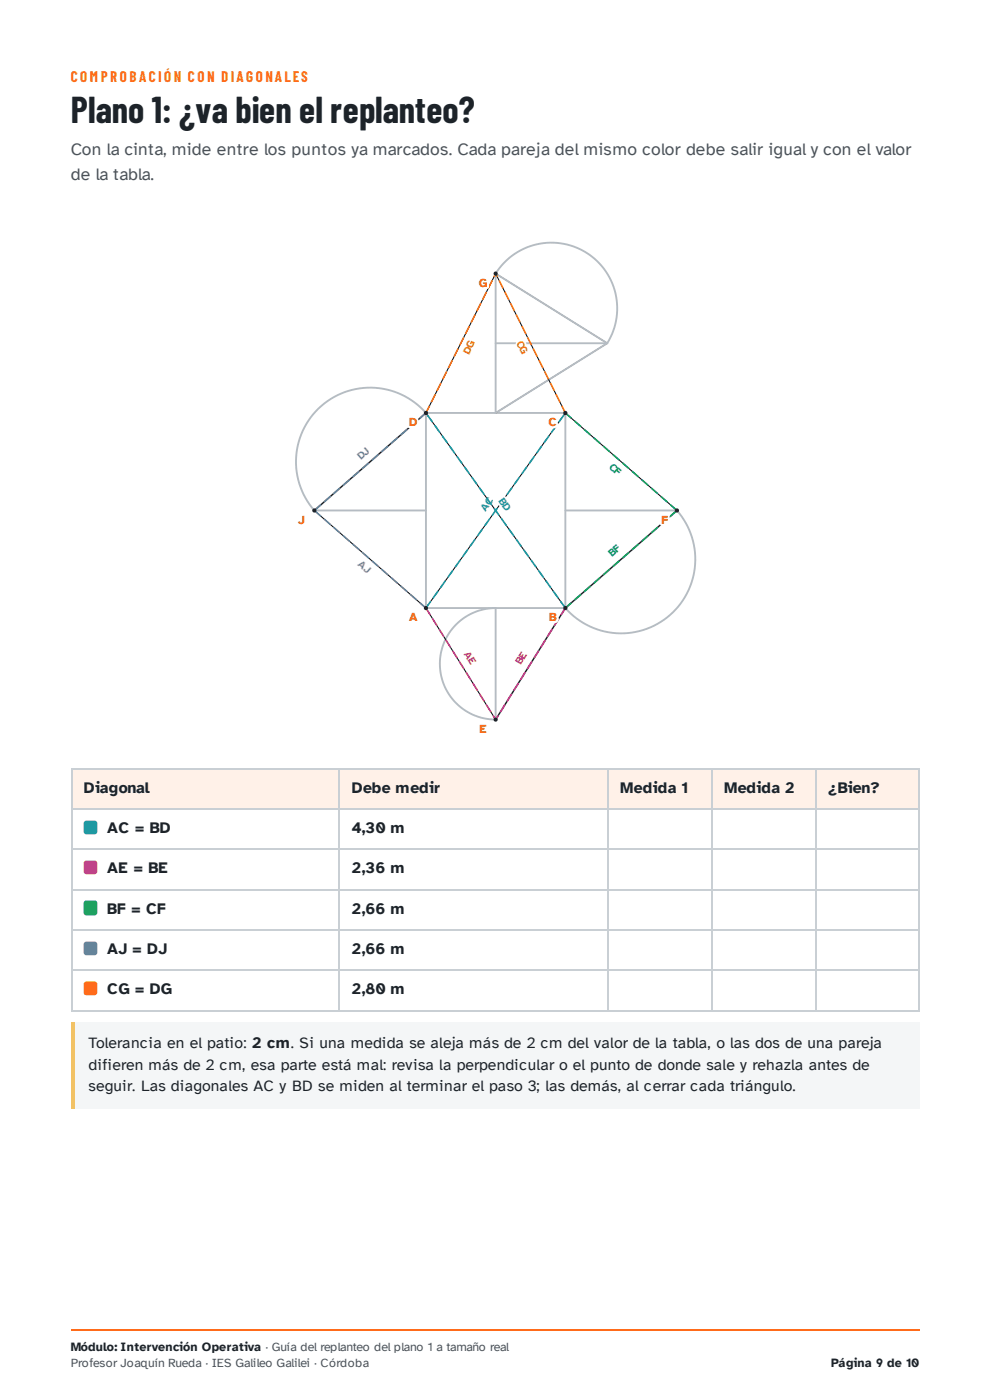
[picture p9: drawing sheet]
<svg xmlns="http://www.w3.org/2000/svg" width="210mm" height="297mm" viewBox="0 0 210 297" stroke-linecap="round" stroke-linejoin="round" font-family="sans-serif">
<g fill="#fff1e8">
<path d="M15.1 163h56.9v8.7h-56.9z"/>
<path d="M72 163h56.9v8.7h-56.9z"/>
<path d="M128.9 163h21.9v8.7h-21.9z"/>
<path d="M150.8 163h22v8.7h-22z"/>
<path d="M172.8 163h22.2v8.7h-22.2z"/>
</g>
<g fill="none" stroke="#c9cfd4" stroke-width=".26">
<path d="M15.1 163.1h179.9M15.1 171.6h179.9M15.2 163v51.6M71.8 163v51.6M129 163v51.6M150.9 163v51.6M172.9 163v51.6M194.9 163v51.6M15.1 180h179.9M15.1 188.8h179.9M15.1 197.2h179.9M15.1 205.7h179.9"/>
<path d="M15.1 214.4h179.9"/>
</g>
<path d="M15.1 217h179.9v18.2h-179.9z" fill="#f4f6f7"/>
<path d="M15.1 217h.8v18.2h-.8z" fill="#f2c230"/>
<g fill="none" stroke="#b5bcc3" stroke-width=".4">
<path d="M105.1 58a13.9 13.9 0 0 1 19.2-4.4 13.9 13.9 0 0 1 4.4 19.2M105.1 58v29.6l23.6-14.8M105.1 58l23.6 14.8M105.1 72.8h23.6M90.3 87.6a15.7 15.7 0 0 0-22.2-1.5 15.7 15.7 0 0 0-1.5 22.2M90.3 87.6v41.4h29.6M90.3 87.6h29.6v41.4M90.3 87.6l-23.7 20.7M66.6 108.3h23.7M119.9 108.3h23.6M143.5 108.3a15.7 15.7 0 0 1-1.5 22.2 15.7 15.7 0 0 1-22.1-1.5M143.5 108.3l-23.6 20.7"/>
<path d="M96.7 132.5a11.9 11.9 0 0 1 8.4-3.5v23.7a11.8 11.8 0 0 1-10.9-7.3 11.8 11.8 0 0 1 2.5-12.9zM119.9 129l-14.8 23.7"/>
</g>
<path d="M105.1 58l23.6 14.8zM105.1 87.6l23.6-14.8zM66.6 108.3l23.7-20.7zM119.9 129l23.6-20.7zM119.9 87.6l-29.6 41.4zM119.9 129l-14.8 23.7z" fill="#000"/>
<path d="M91.1 127.6a.18 .18 0 0 1 .2 0 .18 .18 0 0 1 .1 .2l-1 1.3a.18 .18 0 0 1-.2 0 .18 .18 0 0 1 0-.2zM92.7 125.4a.18 .18 0 0 1 .2 0 .18 .18 0 0 1 0 .2l-.9 1.3a.18 .18 0 0 1-.2 0 .18 .18 0 0 1-.1-.2zM94.2 123.2a.18 .18 0 0 1 .3 0 .18 .18 0 0 1 0 .2l-.9 1.3a.18 .18 0 0 1-.3 .1 .18 .18 0 0 1 0-.3zM95.8 121a.18 .18 0 0 1 .2 0 .18 .18 0 0 1 .1 .2l-.9 1.3a.18 .18 0 0 1-.3 .1 .18 .18 0 0 1 0-.3zM97.4 118.8a.18 .18 0 0 1 .2 0 .18 .18 0 0 1 .1 .2l-1 1.3a.18 .18 0 0 1-.2 .1 .18 .18 0 0 1-.1-.3zM98.9 116.6a.18 .18 0 0 1 .3 0 .18 .18 0 0 1 0 .2l-.9 1.3a.18 .18 0 0 1-.3 .1 .18 .18 0 0 1 0-.3zM100.5 114.4a.18 .18 0 0 1 .3 0 .18 .18 0 0 1 0 .2l-.9 1.3a.18 .18 0 0 1-.3 .1 .18 .18 0 0 1 0-.3zM102.1 112.2a.18 .18 0 0 1 .2 0 .18 .18 0 0 1 .1 .2l-1 1.3a.18 .18 0 0 1-.2 .1 .18 .18 0 0 1-.1-.3zM103.6 110a.18 .18 0 0 1 .3 0 .18 .18 0 0 1 0 .2l-.9 1.3a.18 .18 0 0 1-.3 .1 .18 .18 0 0 1 0-.3zM105.2 107.8a.18 .18 0 0 1 .3 0 .18 .18 0 0 1 0 .2l-.9 1.3a.18 .18 0 0 1-.3 .1 .18 .18 0 0 1 0-.3zM106.8 105.6a.18 .18 0 0 1 .2 0 .18 .18 0 0 1 .1 .2l-1 1.3a.18 .18 0 0 1-.2 .1 .18 .18 0 0 1-.1-.3zM108.3 103.4a.18 .18 0 0 1 .3 0 .18 .18 0 0 1 0 .2l-.9 1.3a.18 .18 0 0 1-.2 .1 .18 .18 0 0 1-.1-.3zM109.9 101.2a.18 .18 0 0 1 .3 0 .18 .18 0 0 1 0 .2l-.9 1.3a.18 .18 0 0 1-.3 .1 .18 .18 0 0 1 0-.3zM111.5 99a.18 .18 0 0 1 .2 0 .18 .18 0 0 1 .1 .2l-1 1.3a.18 .18 0 0 1-.2 .1 .18 .18 0 0 1 0-.3zM113.1 96.8a.18 .18 0 0 1 .2 0 .18 .18 0 0 1 0 .2l-.9 1.3a.18 .18 0 0 1-.2 .1 .18 .18 0 0 1-.1-.3zM114.6 94.6a.18 .18 0 0 1 .3 0 .18 .18 0 0 1 0 .2l-.9 1.3a.18 .18 0 0 1-.3 .1 .18 .18 0 0 1 0-.3zM116.2 92.4a.18 .18 0 0 1 .2 0 .18 .18 0 0 1 .1 .2l-.9 1.3a.18 .18 0 0 1-.3 .1 .18 .18 0 0 1 0-.3zM117.8 90.2a.18 .18 0 0 1 .2 0 .18 .18 0 0 1 .1 .3l-1 1.3a.18 .18 0 0 1-.2 0 .18 .18 0 0 1-.1-.3zM119.3 88a.18 .18 0 0 1 .3 0 .18 .18 0 0 1 0 .3l-.9 1.3a.18 .18 0 0 1-.3 0 .18 .18 0 0 1 0-.3z" fill="#1f8fe0"/>
<path d="M90.3 87.6l29.6 41.4z" fill="#000"/>
<path d="M118.8 127.6h.3l.9 1.3a.18 .18 0 0 1 0 .2 .18 .18 0 0 1-.3 0l-.9-1.3zM117.3 125.4h.2l.9 1.3a.18 .18 0 0 1 0 .2 .18 .18 0 0 1-.3 0l-.9-1.3zM115.7 123.2h.2l1 1.3a.18 .18 0 0 1-.1 .3 .18 .18 0 0 1-.2-.1l-1-1.3zM114.1 121h.3l.9 1.3a.18 .18 0 0 1 0 .3 .18 .18 0 0 1-.3-.1l-.9-1.3zM112.5 118.8h.3l.9 1.3a.18 .18 0 0 1 0 .3 .18 .18 0 0 1-.3-.1l-.9-1.3zM111 116.6h.2l1 1.3a.18 .18 0 0 1-.1 .3 .18 .18 0 0 1-.2-.1l-1-1.3zM109.4 114.4h.3l.9 1.3a.18 .18 0 0 1 0 .3 .18 .18 0 0 1-.3-.1l-.9-1.3zM107.8 112.2h.3l.9 1.3a.18 .18 0 0 1 0 .3 .18 .18 0 0 1-.3-.1l-.9-1.3zM106.3 110h.2l1 1.3a.18 .18 0 0 1-.1 .3 .18 .18 0 0 1-.2-.1l-1-1.3zM104.7 107.8h.3l.9 1.3a.18 .18 0 0 1-.1 .3 .18 .18 0 0 1-.2-.1l-.9-1.3zM103.1 105.6h.3l.9 1.3a.18 .18 0 0 1 0 .3 .18 .18 0 0 1-.3-.1l-.9-1.3zM101.6 103.4h.2l.9 1.3a.18 .18 0 0 1 0 .3 .18 .18 0 0 1-.2-.1l-1-1.3zM100 101.2h.2l1 1.3a.18 .18 0 0 1-.1 .3 .18 .18 0 0 1-.2-.1l-.9-1.3zM98.4 99h.3l.9 1.3a.18 .18 0 0 1 0 .3 .18 .18 0 0 1-.3-.1l-.9-1.3zM96.9 96.8h.2l.9 1.3a.18 .18 0 0 1 0 .3 .18 .18 0 0 1-.3-.1l-.9-1.3zM95.3 94.6h.2l1 1.3a.18 .18 0 0 1-.1 .3 .18 .18 0 0 1-.2-.1l-1-1.3zM93.7 92.4h.3l.9 1.3a.18 .18 0 0 1 0 .3 .18 .18 0 0 1-.3-.1l-.9-1.3zM92.2 90.2h.2l.9 1.3a.18 .18 0 0 1 0 .3 .18 .18 0 0 1-.3 0l-.9-1.3zM90.6 88h.2l1 1.3a.18 .18 0 0 1-.1 .3 .18 .18 0 0 1-.2 0l-1-1.3z" fill="#1f8fe0"/>
<path d="M90.3 129l14.8 23.7z" fill="#000"/>
<path d="M90.2 128.9h.3l.8 1.4a.18 .18 0 0 1-.1 .2 .18 .18 0 0 1-.2 0zM91.6 131.2h.3l.8 1.4a.18 .18 0 0 1 0 .2 .18 .18 0 0 1-.3-.1zM93 133.5h.3l.9 1.3a.18 .18 0 0 1-.1 .3 .18 .18 0 0 1-.2-.1zM94.4 135.8h.3l.9 1.3a.18 .18 0 0 1-.1 .3 .18 .18 0 0 1-.2-.1zM95.9 138.1h.3l.8 1.3a.18 .18 0 0 1 0 .3 .18 .18 0 0 1-.3-.1zM97.3 140.3l.3 .1 .9 1.3a.18 .18 0 0 1-.1 .3 .18 .18 0 0 1-.3-.1zM98.7 142.6h.3l.9 1.4a.18 .18 0 0 1-.1 .2 .18 .18 0 0 1-.2 0zM100.2 144.9h.3l.8 1.4a.18 .18 0 0 1 0 .2 .18 .18 0 0 1-.3 0zM101.6 147.2h.3l.8 1.4a.18 .18 0 0 1 0 .2 .18 .18 0 0 1-.3 0zM103 149.5h.3l.9 1.4a.18 .18 0 0 1-.1 .2 .18 .18 0 0 1-.2 0zM104.5 151.8h.2l.5 .8a.18 .18 0 0 1 0 .2 .18 .18 0 0 1-.3 0z" fill="#e0457b"/>
<path d="M119.9 129l-14.8 23.7z" fill="#000"/>
<path d="M119.8 128.9l.2-.1v.2l-.8 1.5a.18 .18 0 0 1-.3 0 .18 .18 0 0 1 0-.2zM118.3 131.1h.2l.1 .2-.9 1.4a.18 .18 0 0 1-.2 .1 .18 .18 0 0 1-.1-.2zM116.9 133.4h.2l.1 .2-.9 1.4a.18 .18 0 0 1-.2 .1 .18 .18 0 0 1-.1-.3zM115.5 135.7h.2v.2l-.8 1.4a.18 .18 0 0 1-.3 .1 .18 .18 0 0 1 0-.3zM114 138h.2l.1 .2-.9 1.4a.18 .18 0 0 1-.2 .1 .18 .18 0 0 1-.1-.3zM112.6 140.3h.2l.1 .2-.9 1.4a.18 .18 0 0 1-.2 .1 .18 .18 0 0 1-.1-.3zM111.2 142.6h.2l.1 .2-.9 1.4a.18 .18 0 0 1-.3 0 .18 .18 0 0 1 0-.2zM109.7 144.9h.2l.1 .2-.8 1.4a.18 .18 0 0 1-.3 0 .18 .18 0 0 1-.1-.2zM108.3 147.2h.2l.1 .1-.9 1.5a.18 .18 0 0 1-.2 0 .18 .18 0 0 1-.1-.2zM106.9 149.5h.2l.1 .1-.9 1.5a.18 .18 0 0 1-.3 0 .18 .18 0 0 1 0-.2zM105.5 151.8l.2-.1v.2l-.5 .9a.18 .18 0 0 1-.2 0 .18 .18 0 0 1-.1-.2z" fill="#e0457b"/>
<path d="M119.9 129l23.6-20.7z" fill="#000"/>
<path d="M119.7 128.9l1.2-1.1a.18 .18 0 0 1 .3 0 .18 .18 0 0 1 0 .3l-1.2 1a.18 .18 0 0 1-.3 0 .18 .18 0 0 1 0-.2zM121.8 127.1l1.2-1.1a.18 .18 0 0 1 .2 0 .18 .18 0 0 1 0 .3l-1.2 1.1a.18 .18 0 0 1-.2-.1 .18 .18 0 0 1 0-.2zM123.8 125.3l1.2-1a.18 .18 0 0 1 .3 0 .18 .18 0 0 1-.1 .2l-1.2 1.1a.18 .18 0 0 1-.2 0 .18 .18 0 0 1 0-.3zM125.8 123.5l1.2-1a.18 .18 0 0 1 .3 0 .18 .18 0 0 1 0 .2l-1.2 1.1a.18 .18 0 0 1-.3 0 .18 .18 0 0 1 0-.3zM127.9 121.8l1.2-1.1a.18 .18 0 0 1 .2 0 .18 .18 0 0 1 0 .3l-1.2 1a.18 .18 0 0 1-.2 0 .18 .18 0 0 1 0-.2zM129.9 120l1.2-1.1a.18 .18 0 0 1 .3 0 .18 .18 0 0 1-.1 .3l-1.2 1a.18 .18 0 0 1-.2 0 .18 .18 0 0 1 0-.2zM131.9 118.2l1.2-1.1a.18 .18 0 0 1 .3 .1 .18 .18 0 0 1 0 .2l-1.2 1.1a.18 .18 0 0 1-.3 0 .18 .18 0 0 1 0-.3zM134 116.4l1.2-1a.18 .18 0 0 1 .2 0 .18 .18 0 0 1 0 .2l-1.2 1.1a.18 .18 0 0 1-.3 0 .18 .18 0 0 1 .1-.3zM136 114.6l1.2-1a.18 .18 0 0 1 .3 0 .18 .18 0 0 1-.1 .3l-1.2 1a.18 .18 0 0 1-.2 0 .18 .18 0 0 1 0-.3zM138 112.9l1.2-1.1a.18 .18 0 0 1 .3 0 .18 .18 0 0 1 0 .3l-1.2 1a.18 .18 0 0 1-.3 0 .18 .18 0 0 1 0-.2zM140.1 111.1l1.2-1.1a.18 .18 0 0 1 .2 0 .18 .18 0 0 1 0 .3l-1.2 1.1a.18 .18 0 0 1-.3-.1 .18 .18 0 0 1 .1-.2zM142.1 109.3l1.2-1a.18 .18 0 0 1 .3 0 .18 .18 0 0 1-.1 .2l-1.2 1.1a.18 .18 0 0 1-.2 0 .18 .18 0 0 1 0-.3z" fill="#1fa463"/>
<path d="M119.9 87.6l23.6 20.7z" fill="#000"/>
<path d="M119.7 87.5h.3l1.2 1a.18 .18 0 0 1 0 .3 .18 .18 0 0 1-.3 0l-1.2-1.1zM121.8 89.3h.2l1.2 1a.18 .18 0 0 1 0 .3 .18 .18 0 0 1-.2 0l-1.2-1.1zM123.8 91h.2l1.2 1.1a.18 .18 0 0 1 .1 .2 .18 .18 0 0 1-.3 .1l-1.2-1.1zM125.8 92.8h.3l1.2 1.1a.18 .18 0 0 1 0 .2 .18 .18 0 0 1-.3 0l-1.2-1zM127.9 94.6h.2l1.2 1a.18 .18 0 0 1 0 .3 .18 .18 0 0 1-.2 0l-1.2-1zM129.9 96.4h.2l1.2 1a.18 .18 0 0 1 .1 .3 .18 .18 0 0 1-.3 0l-1.2-1.1zM131.9 98.2l.3-.1 1.2 1.1a.18 .18 0 0 1 0 .2 .18 .18 0 0 1-.3 .1l-1.2-1.1zM134 99.9h.2l1.2 1.1a.18 .18 0 0 1 0 .2 .18 .18 0 0 1-.2 0l-1.2-1zM136 101.7h.2l1.2 1a.18 .18 0 0 1 .1 .3 .18 .18 0 0 1-.3 0l-1.2-1zM138 103.5h.3l1.2 1a.18 .18 0 0 1 0 .3 .18 .18 0 0 1-.3 0l-1.2-1.1zM140 105.3l.3-.1 1.2 1.1a.18 .18 0 0 1 0 .3 .18 .18 0 0 1-.2 0l-1.2-1.1zM142.1 107h.2l1.2 1.1a.18 .18 0 0 1 .1 .2 .18 .18 0 0 1-.3 0l-1.2-1z" fill="#1fa463"/>
<path d="M66.6 108.3l23.7 20.7z" fill="#000"/>
<path d="M89 127.8h.2l1.2 1.1a.18 .18 0 0 1 0 .2 .18 .18 0 0 1-.2 0l-1.2-1zM86.9 126h.3l1.2 1.1a.18 .18 0 0 1 0 .2 .18 .18 0 0 1-.2 .1l-1.3-1.1zM84.9 124.3h.3l1.2 1a.18 .18 0 0 1 0 .3 .18 .18 0 0 1-.3 0l-1.2-1.1zM82.9 122.5h.2l1.2 1a.18 .18 0 0 1 0 .3 .18 .18 0 0 1-.2 0l-1.2-1.1zM80.8 120.7h.3l1.2 1.1a.18 .18 0 0 1 0 .2 .18 .18 0 0 1-.2 0l-1.2-1zM78.8 118.9h.3l1.2 1.1a.18 .18 0 0 1 0 .2 .18 .18 0 0 1-.3 0l-1.2-1zM76.8 117.2l.2-.1 1.2 1.1a.18 .18 0 0 1 0 .3 .18 .18 0 0 1-.2 0l-1.2-1.1zM74.7 115.4h.3l1.2 1a.18 .18 0 0 1 0 .3 .18 .18 0 0 1-.2 0l-1.2-1.1zM72.7 113.6h.3l1.2 1a.18 .18 0 0 1 0 .3 .18 .18 0 0 1-.3 0l-1.2-1zM70.7 111.8h.2l1.2 1.1a.18 .18 0 0 1 0 .2 .18 .18 0 0 1-.2 0l-1.2-1zM68.6 110h.3l1.2 1.1a.18 .18 0 0 1 0 .2 .18 .18 0 0 1-.2 .1l-1.2-1.1zM66.6 108.3h.3l1.2 1a.18 .18 0 0 1 0 .3 .18 .18 0 0 1-.3 0l-1.2-1.1z" fill="#8a4fd8"/>
<path d="M66.6 108.3l23.7-20.7z" fill="#000"/>
<path d="M89 88.5l1.2-1a.18 .18 0 0 1 .2 0 .18 .18 0 0 1 0 .2l-1.2 1.1a.18 .18 0 0 1-.2 0 .18 .18 0 0 1 0-.3zM86.9 90.3l1.3-1a.18 .18 0 0 1 .2 0 .18 .18 0 0 1 0 .2l-1.2 1.1a.18 .18 0 0 1-.3 0 .18 .18 0 0 1 0-.3zM84.9 92.1l1.2-1.1a.18 .18 0 0 1 .3 0 .18 .18 0 0 1 0 .3l-1.2 1.1a.18 .18 0 0 1-.3-.1 .18 .18 0 0 1 0-.2zM82.9 93.9l1.2-1.1a.18 .18 0 0 1 .2 0 .18 .18 0 0 1 0 .3l-1.2 1a.18 .18 0 0 1-.2 0 .18 .18 0 0 1 0-.2zM80.8 95.6l1.3-1a.18 .18 0 0 1 .2 0 .18 .18 0 0 1 0 .3l-1.2 1a.18 .18 0 0 1-.3 0 .18 .18 0 0 1 0-.3zM78.8 97.4l1.2-1a.18 .18 0 0 1 .3 0 .18 .18 0 0 1 0 .2l-1.2 1.1a.18 .18 0 0 1-.3 0 .18 .18 0 0 1 0-.3zM76.8 99.2l1.2-1.1a.18 .18 0 0 1 .2 .1 .18 .18 0 0 1 0 .2l-1.2 1.1a.18 .18 0 0 1-.2-.1 .18 .18 0 0 1 0-.2zM74.8 101l1.2-1.1a.18 .18 0 0 1 .2 0 .18 .18 0 0 1 0 .3l-1.2 1a.18 .18 0 0 1-.3 0 .18 .18 0 0 1 .1-.2zM72.7 102.7l1.2-1a.18 .18 0 0 1 .3 0 .18 .18 0 0 1 0 .3l-1.2 1a.18 .18 0 0 1-.3 0 .18 .18 0 0 1 0-.3zM70.7 104.5l1.2-1a.18 .18 0 0 1 .2 0 .18 .18 0 0 1 0 .2l-1.2 1.1a.18 .18 0 0 1-.2 0 .18 .18 0 0 1 0-.3zM68.7 106.3l1.2-1.1a.18 .18 0 0 1 .2 .1 .18 .18 0 0 1 0 .2l-1.2 1.1a.18 .18 0 0 1-.3 0 .18 .18 0 0 1 .1-.3zM66.6 108.1l1.2-1.1a.18 .18 0 0 1 .3 0 .18 .18 0 0 1 0 .3l-1.2 1a.18 .18 0 0 1-.3 0 .18 .18 0 0 1 0-.2z" fill="#8a4fd8"/>
<path d="M105.1 58l14.8 29.6z" fill="#000"/>
<path d="M119 86.1h.3l.7 1.4a.18 .18 0 0 1-.1 .3 .18 .18 0 0 1-.2-.1zM117.8 83.6l.3 .1 .7 1.4a.18 .18 0 0 1-.1 .3 .18 .18 0 0 1-.2-.1zM116.6 81.2l.3 .1 .7 1.4a.18 .18 0 0 1-.1 .2 .18 .18 0 0 1-.2 0zM115.4 78.8l.3 .1 .7 1.4a.18 .18 0 0 1-.1 .2 .18 .18 0 0 1-.2-.1zM114.2 76.4h.3l.7 1.5a.18 .18 0 0 1-.1 .2 .18 .18 0 0 1-.2-.1zM113 74h.3l.7 1.5a.18 .18 0 0 1-.1 .2 .18 .18 0 0 1-.2-.1zM111.8 71.6h.3l.7 1.4a.18 .18 0 0 1-.1 .3 .18 .18 0 0 1-.2-.1zM110.6 69.2h.3l.7 1.4a.18 .18 0 0 1-.1 .3 .18 .18 0 0 1-.3-.1zM109.4 66.7l.2 .1 .8 1.4a.18 .18 0 0 1-.1 .3 .18 .18 0 0 1-.3-.1zM108.1 64.3l.3 .1 .8 1.4a.18 .18 0 0 1-.1 .2 .18 .18 0 0 1-.3 0zM106.9 61.9h.3l.8 1.5a.18 .18 0 0 1-.1 .2 .18 .18 0 0 1-.3-.1zM105.7 59.5h.3l.7 1.5a.18 .18 0 0 1 0 .2 .18 .18 0 0 1-.3-.1zM104.9 57.9h.3l.3 .6a.18 .18 0 0 1 0 .3 .18 .18 0 0 1-.3-.1z" fill="#d98c00"/>
<path d="M105.1 58l-14.8 29.6z" fill="#000"/>
<path d="M90.9 86h.2l.1 .2-.7 1.5a.18 .18 0 0 1-.3 .1 .18 .18 0 0 1-.1-.3zM92.1 83.6h.2l.1 .2-.7 1.5a.18 .18 0 0 1-.3 .1 .18 .18 0 0 1-.1-.3zM93.3 81.2h.2l.1 .2-.7 1.5a.18 .18 0 0 1-.3 0 .18 .18 0 0 1 0-.2zM94.5 78.8h.2l.1 .1-.7 1.5a.18 .18 0 0 1-.3 .1 .18 .18 0 0 1 0-.2zM95.7 76.4h.2l.1 .1-.7 1.5a.18 .18 0 0 1-.3 .1 .18 .18 0 0 1 0-.2zM96.9 74l.2-.1 .1 .2-.7 1.5a.18 .18 0 0 1-.2 .1 .18 .18 0 0 1-.1-.2zM98.1 71.6l.2-.1 .1 .2-.7 1.5a.18 .18 0 0 1-.2 .1 .18 .18 0 0 1-.1-.3zM99.3 69.1h.2l.1 .2-.7 1.5a.18 .18 0 0 1-.2 .1 .18 .18 0 0 1-.1-.3zM100.6 66.7h.2l.1 .2-.8 1.5a.18 .18 0 0 1-.2 .1 .18 .18 0 0 1-.1-.3zM101.8 64.3h.2l.1 .2-.8 1.5a.18 .18 0 0 1-.2 0 .18 .18 0 0 1-.1-.2zM103 61.9h.2l.1 .1-.8 1.5a.18 .18 0 0 1-.2 .1 .18 .18 0 0 1-.1-.2zM104.2 59.5h.2l.1 .1-.8 1.5a.18 .18 0 0 1-.2 .1 .18 .18 0 0 1-.1-.2zM105 57.9h.2l.1 .2-.4 .6a.18 .18 0 0 1-.2 .1 .18 .18 0 0 1-.1-.3z" fill="#d98c00"/>
<g fill="#1d2329">
<circle cx="90.3" cy="129" r=".44"/>
<circle cx="119.9" cy="87.6" r=".44"/>
<circle cx="119.9" cy="129" r=".44"/>
<circle cx="90.3" cy="87.6" r=".44"/>
<circle cx="105.1" cy="152.7" r=".44"/>
<circle cx="143.5" cy="108.3" r=".44"/>
<circle cx="66.6" cy="108.3" r=".44"/>
<circle cx="105.1" cy="58" r=".44"/>
</g>
<path d="M17.9 174.3l.4-.2h1.7a.6 .6 0 0 1 .6 .6v1.7a.6 .6 0 0 1-.6 .6h-1.7a.6 .6 0 0 1-.6-.6v-1.7z" fill="#1f8fe0"/>
<path d="M17.9 182.7l.4-.1h1.7a.6 .6 0 0 1 .6 .6v1.7a.6 .6 0 0 1-.6 .6h-1.7a.6 .6 0 0 1-.6-.6v-1.7z" fill="#e0457b"/>
<path d="M17.9 191.2l.4-.2h1.7a.6 .6 0 0 1 .6 .6v2a.6 .6 0 0 1-.6 .6h-1.7a.6 .6 0 0 1-.6-.6v-2z" fill="#1fa463"/>
<path d="M17.9 199.9l.4-.1h1.7a.6 .6 0 0 1 .6 .6v1.7a.6 .6 0 0 1-.6 .6h-1.7a.6 .6 0 0 1-.6-.6v-1.7z" fill="#8a4fd8"/>
<path d="M17.9 208.4l.4-.2h1.7a.6 .6 0 0 1 .6 .6v1.7a.6 .6 0 0 1-.6 .6h-1.7a.6 .6 0 0 1-.6-.6v-1.7z" fill="#d98c00"/>
<path d="M15.1 282.2h179.9" fill="none" stroke="#ff6b1a" stroke-width=".26"/>
<text font-size="7.8" fill="#1d2329" x="15" y="26.2">Plano 1: ¿va bien el replanteo?</text>
<g font-size="3.7" fill="#4a535b">
<text x="15" y="32.8">Con la cinta, mide entre los puntos ya marcados. Cada pareja del mismo color debe salir igual y con el valor</text>
<text x="15" y="38.1">de la tabla.</text>
</g>
<g font-size="3.3" fill="#1d2329">
<text x="17.8" y="168.3">Diagonal</text>
<text x="74.6" y="168.3">Debe medir</text>
<text x="131.5" y="168.3">Medida 1</text>
<text x="153.5" y="168.3">Medida 2</text>
<text x="175.5" y="168.3">¿Bien?</text>
<text x="22.8" y="176.7">AC = BD</text>
<text x="74.6" y="176.7">4,30 m</text>
<text x="22.8" y="185.2">AE = BE</text>
<text x="74.6" y="185.2">2,36 m</text>
<text x="22.8" y="193.9">BF = CF</text>
<text x="74.6" y="193.9">2,66 m</text>
<text x="22.8" y="202.4">AJ = DJ</text>
<text x="74.6" y="202.4">2,66 m</text>
<text x="22.8" y="210.9">CG = DG</text>
<text x="74.6" y="210.9">2,80 m</text>
<text x="18.8" y="222.3">Tolerancia en el patio: 2 cm. Si una medida se aleja más de 2 cm del valor de la tabla, o las dos de una pareja</text>
<text x="18.8" y="227">difieren más de 2 cm, esa parte está mal: revisa la perpendicular o el punto de donde sale y rehazla antes de</text>
<text x="18.8" y="231.5">seguir. Las diagonales AC y BD se miden al terminar el paso 3; las demás, al cerrar cada triángulo.</text>
</g>
<text font-size="3.2" fill="#ff6b1a" x="15" y="17.5">C OM P ROBAC IÓN C ON DIAG ONALES</text>
<g font-size="2.6" fill="#fff">
<text x="101.5" y="60.9">G</text>
<text x="86.7" y="90.4">D</text>
<text x="116.3" y="90.4">C</text>
<text x="63.2" y="111.1">J</text>
<text x="140.2" y="111.1">F</text>
<text x="86.7" y="131.8">A</text>
<text x="116.4" y="131.8">B</text>
<text x="101.7" y="155.5">E</text>
</g>
<g font-size="2.6" fill="#1d2329">
<text x="15" y="286.5">Módulo: Intervención Operativa · Guía del replanteo del plano 1 a tamaño real</text>
<text x="176.2" y="290">Página 9 de 10</text>
</g>
<text font-size="2.6" fill="#4a535b" x="15" y="290">Profesor Joaquín Rueda · IES Galileo Galilei · Córdoba</text>
<g font-size="2.2" fill="#fff">
<text x="99.4" y="75.3" transform="rotate(-63 99.4 75.3)">DG</text>
<text x="109.4" y="72.7" transform="rotate(63 109.4 72.7)">CG</text>
<text x="76.5" y="97.6" transform="rotate(-41 76.5 97.6)">DJ</text>
<text x="129" y="99.2" transform="rotate(41 129 99.2)">CF</text>
<text x="105.6" y="106.3" transform="rotate(55 105.6 106.3)">BD</text>
<text x="103" y="108.6" transform="rotate(-55 103 108.6)">AC</text>
<text x="75.7" y="119.8" transform="rotate(41 75.7 119.8)">AJ</text>
<text x="129.8" y="118.2" transform="rotate(-41 129.8 118.2)">BF</text>
<text x="98.3" y="138.8" transform="rotate(58 98.3 138.8)">AE</text>
<text x="110.4" y="141.1" transform="rotate(-58 110.4 141.1)">BE</text>
</g>
</svg>
